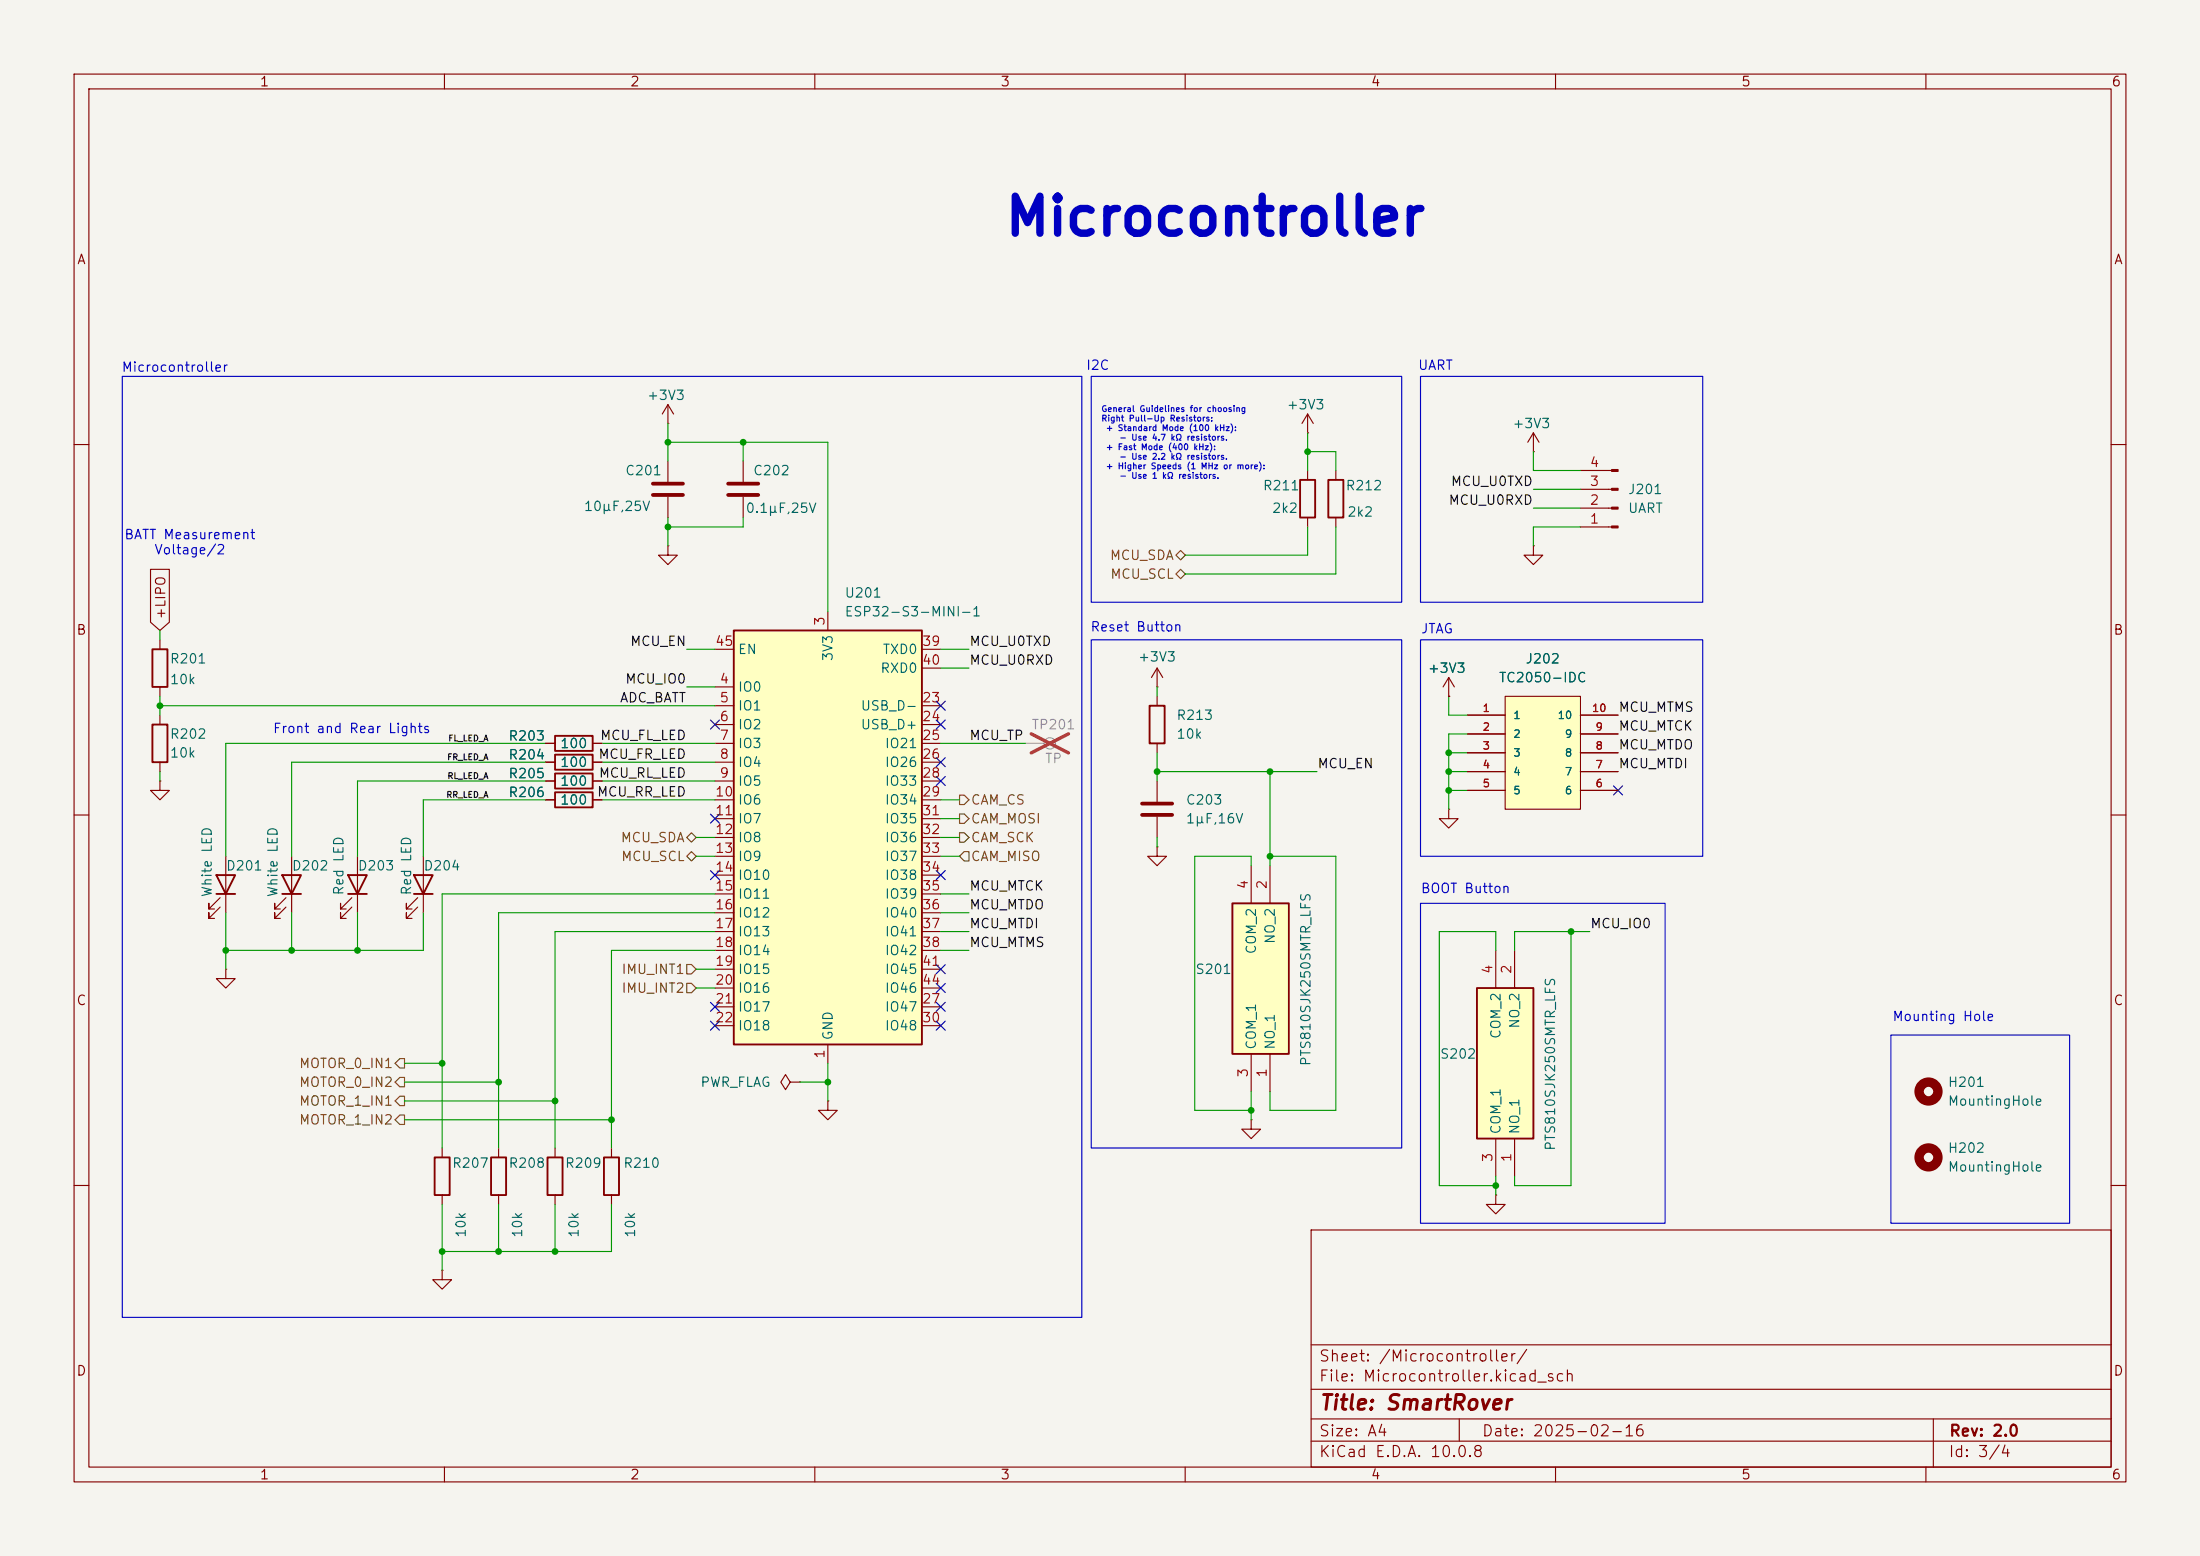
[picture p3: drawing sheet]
<svg xmlns="http://www.w3.org/2000/svg" width="297mm" height="210mm" viewBox="0 0 297 210" stroke-linecap="round" stroke-linejoin="round" font-family="sans-serif">
<path d="M0 0h297v210h-297z" fill="#f5f4ef" stroke="#f5f4ef" stroke-width=".14"/>
<g fill="none" stroke="#840000" stroke-width=".15">
<path d="M10 10h277v190h-277zM12 12h273v186h-273zM60 10v2M110 10v2M160 10v2M210 10v2M260 10v2M90.2 57.2h.1M90.2 54.6v2.6M90.2 54.6l-.8 1.3M90.2 54.6l.7 1.3M176.5 58.4h.1"/>
<path d="M176.5 55.9l-.7 1.3M176.5 55.9l.8 1.3M176.5 55.9v2.5M207 58.4l-.8 1.3M207 58.4l.8 1.3M207 58.4v2.6M10 60h2M90.2 73.7v1.2h1.2l-1.2 1.3-1.3-1.3h1.3M90.2 73.7h.1M90.2 62.2v2.8M90.2 67.1v2.8M100.3 62.2v2.8"/>
<path d="M100.3 67.1v2.8M176.5 63.5v1.3M176.5 69.9v1.2M180.3 63.5v1.3M180.3 69.9v1.2M207 61h.1M207 73.7v1.2h1.3l-1.3 1.3-1.3-1.3h1.3M207 73.7h.1M213.4 71.1h4.2M213.4 68.6h4.2M213.4 66h4.2M213.4 63.5h4.2"/>
<path d="M285 60h2M10 110h2M48.3 115.6v7.6M73.7 105.4h1.2M73.7 102.9h1.2M80 105.4h1.3M80 102.9h1.3M285 110h2M47.5 122.4l-1.5 1.6v-.8v.8h.7M47.5 121.2l-1.5 1.5v-.8v.8h.7M59.7 154.9v1.3M67.3 154.9v1.3"/>
<path d="M74.9 154.9v1.3M82.5 154.9v1.3M10 160h2M59.7 161.3v1.3M67.3 161.3v1.3M74.9 161.3v1.3M82.5 161.3v1.3M177 166h108v32h-108zM285 160h2M60 198v2M110 198v2M160 198v2"/>
<path d="M177 194.5h108M177 191.5h108M177 187.5h108M177 181.5h108M197 191.5v3M210 198v2M260 198v2M261 191.5v6.5"/>
</g>
<path d="M175.5 64.8h2v5.1h-2zM179.3 64.8h2.1v5.1h-2.1zM47 118.1h2.5l-1.2 2.6zM74.9 104.4h5.1v2h-5.1zM74.9 101.9h5.1v2h-5.1zM47 120.7h2.5M58.7 156.2h2v5.1h-2zM66.3 156.2h2v5.1h-2zM73.9 156.2h2v5.1h-2zM81.5 156.2h2.1v5.1h-2.1z" fill="none" stroke="#840000" stroke-width=".25"/>
<circle cx="260.4" cy="147.3" r="1.27" fill="none" stroke="#840000" stroke-width="1.3"/>
<path d="M88.1 65.3h4.1M88.1 66.8h4.1M98.3 65.3h4.1M98.3 66.8h4.1" fill="none" stroke="#840000" stroke-width=".51"/>
<g fill="#840000" stroke="#840000" stroke-width=".15">
<path d="M217.6 71h.8v.2h-.8z"/>
<path d="M217.6 68.5h.8v.2h-.8z"/>
<path d="M217.6 65.9h.8v.3h-.8z"/>
<path d="M217.6 63.4h.8v.2h-.8z"/>
</g>
<path d="M99.1 85.1h25.4v55.9h-25.4z" fill="#ffffc2"/>
<path d="M20.6 87.6h2v5.1h-2zM20.6 97.8h2v5.1h-2zM74.9 99.3h5.1v2h-5.1zM99.1 85.1h25.4v55.9h-25.4zM155.2 95.3h2v5h-2zM29.2 118.1h2.5l-1.2 2.6zM38.1 118.1h2.5l-1.2 2.6zM55.9 118.1h2.5l-1.3 2.6zM74.9 106.9h5.1v2.1h-5.1zM29.2 120.7h2.5M38.1 120.7h2.5M55.9 120.7h2.5" fill="none" stroke="#840000" stroke-width=".25"/>
<g fill="none" stroke="#840000" stroke-width=".15">
<path d="M21.6 86.4v1.2M21.6 92.7v1.3M21.6 96.5v1.3M96.5 92.7h2.6M96.5 95.3h2.6M96.5 97.8h2.6M96.5 87.6h2.6M111.8 82.6v2.5M124.5 95.3h2.5M124.5 97.8h2.5M124.5 87.6h2.5M124.5 90.2h2.5"/>
<path d="M156.2 92.7h.1M156.2 90.2v2.5M156.2 94v1.3M156.2 90.2l-.8 1.2M156.2 90.2l.8 1.2M21.6 105.4v1.3h1.3l-1.3 1.3-1.3-1.3h1.3M21.6 105.4h.1M21.6 102.9v1.2M30.5 115.6v7.6M39.4 115.6v7.6M57.1 115.6v7.6M73.7 100.3h1.2"/>
<path d="M73.7 108h1.2M80 100.3h1.3M80 108h1.3M96.5 100.3h2.6M96.5 102.9h2.6M96.5 105.4h2.6M96.5 108h2.6M96.5 110.5h2.6M96.5 113h2.6M96.5 115.6h2.6M96.5 118.1h2.6M124.5 100.3h2.5"/>
<path d="M124.5 102.9h2.5M124.5 105.4h2.5M124.5 108h2.5M124.5 110.5h2.5M124.5 113h2.5M124.5 115.6h2.5M124.5 118.1h2.5M156.2 114.3v1.3h1.3l-1.3 1.2-1.3-1.2h1.3M156.2 114.3h.1M156.2 100.3v1.3M156.2 105.4v2.8M156.2 110.2v2.8"/>
<path d="M29.7 122.4l-1.5 1.6v-.8v.8h.8M29.7 121.2l-1.5 1.5v-.8v.8h.8M30.5 130.8v1.3h1.2l-1.2 1.3-1.3-1.3h1.3M30.5 130.8h.1M38.6 122.4l-1.5 1.6v-.8v.8h.7M38.6 121.2l-1.5 1.5v-.8v.8h.7M56.4 122.4l-1.5 1.6v-.8v.8h.7M56.4 121.2l-1.5 1.5v-.8v.8h.7M96.5 120.7h2.6M96.5 123.2h2.6M96.5 125.7h2.6M96.5 128.3h2.6"/>
<path d="M96.5 130.8h2.6M96.5 133.4h2.6M96.5 135.9h2.6M96.5 138.4h2.6M124.5 120.7h2.5M124.5 123.2h2.5M124.5 125.7h2.5M124.5 128.3h2.5M124.5 130.8h2.5M124.5 133.4h2.5M124.5 135.9h2.5M124.5 138.4h2.5"/>
<path d="M106.7 146.1l-.7-1.1-.6 1.1 .6 1 .7-1h1.2M107.9 146.1h.1M111.8 148.6v1.3h1.2l-1.2 1.2-1.3-1.2h1.3M111.8 148.6h.1M111.8 141v2.5M168.9 151.1v1.3h1.3l-1.3 1.3-1.3-1.3h1.3M168.9 151.1h.1M59.7 171.5v1.2h1.3l-1.3 1.3-1.3-1.3h1.3M59.7 171.5h.1M201.9 161.3v1.3h1.3l-1.3 1.2-1.2-1.2h1.2M201.9 161.3h.1"/>
</g>
<g fill="none" stroke="#9c9b98" stroke-width=".15">
<path d="M138.4 100.3h2.6"/>
<circle cx="141.7" cy="100.3" r=".76"/>
</g>
<path d="M139.2 99l5 2.6M144.2 99l-5 2.6" fill="none" stroke="#e12e31" stroke-width=".46"/>
<path d="M154.2 108.5h4M154.2 110h4" fill="none" stroke="#840000" stroke-width=".51"/>
<path d="M166.4 121.9h7.6v20.3h-7.6z" fill="#ffffc2"/>
<path d="M166.4 121.9h7.6v20.3h-7.6z" fill="none" stroke="#840000" stroke-width=".25"/>
<path d="M168.9 116.8v5.1M171.4 116.8v5.1M168.9 142.2v5.1M171.4 142.2v5.1" fill="none" stroke="#840000" stroke-width=".15"/>
<path d="M199.4 133.4h7.6v20.3h-7.6z" fill="#ffffc2"/>
<path d="M199.4 133.4h7.6v20.3h-7.6z" fill="none" stroke="#840000" stroke-width=".25"/>
<path d="M195.6 94h.1M195.6 91.4l-.8 1.3M195.6 91.4l.7 1.3M195.6 91.4v2.6M195.6 109.2v1.3h1.2l-1.2 1.3-1.3-1.3h1.3M195.6 109.2h.1M201.9 128.3v5.1M204.5 128.3v5.1M201.9 153.7v5.1M204.5 153.7v5.1" fill="none" stroke="#840000" stroke-width=".15"/>
<path d="M203.2 94h10.2v15.2h-10.2z" fill="#ffffc2"/>
<g fill="none" stroke="#840000" stroke-width=".15">
<path d="M20.3 76.8h2.6v7.2l-1.3 1.1-1.3-1.1zM195.6 94h.1M198.1 96.5h5.1M198.1 99.1h5.1M203.2 94h10.2v15.2h-10.2zM213.4 96.5h5M213.4 99.1h5M73.7 102.9h1.2M73.7 100.3h1.2M73.7 105.4h1.2M73.7 108h1.2M80 102.9h1.3"/>
<path d="M80 100.3h1.3M80 105.4h1.3M80 108h1.3M198.1 101.6h5.1M198.1 104.1h5.1M198.1 106.7h5.1M213.4 101.6h5M213.4 104.1h5M213.4 106.7h5"/>
</g>
<circle cx="260.4" cy="156.2" r="1.27" fill="none" stroke="#840000" stroke-width="1.3"/>
<g fill="none" stroke="#725600" stroke-width=".15">
<path d="M158.7 77.5l.7-.7 .6 .7-.6 .6zM159.4 74.3l.6 .6-.6 .7-.7-.7zM92.7 115.6l.6-.7 .7 .7-.7 .6zM92.7 113l.6-.6 .7 .6-.7 .7zM129.5 107.3h.7l.6 .7-.6 .6h-.7zM129.5 112.4h.7l.6 .6-.6 .7h-.7zM129.5 109.9h.7l.6 .6-.6 .6h-.7zM130.2 114.9h.6v1.3h-.6l-.7-.6zM92.7 130.2h.6l.7 .6-.7 .6h-.6zM92.7 132.7h.6l.7 .7-.7 .6h-.6zM54 150.5h.6v1.3h-.6l-.7-.7zM54 145.4h.6v1.3h-.6l-.7-.6z"/>
<path d="M54 148h.6v1.2h-.6l-.7-.6zM54 142.9h.6v1.2h-.6l-.7-.6z"/>
</g>
<g fill="none" stroke="#009600" stroke-width=".15">
<path d="M90.2 59.7h21.6v22.9M90.2 57.2v5M100.3 59.7v2.5M176.5 58.4v5.1M90.2 69.9v3.8M100.3 69.9v1.2h-10.1M176.5 61h3.8v2.5M176.5 71.1v3.8h-16.5M180.3 71.1v6.4h-20.3M207 61v2.5h6.4M207 68.6h6.4M207 66h6.4"/>
<path d="M213.4 71.1h-6.4v2.6M21.6 95.3h74.9M21.6 85.1v1.3M21.6 94v2.5M92.7 87.6h3.8M92.7 92.7h3.8M127 87.6h3.8M127 90.2h3.8M156.2 92.7v1.3M195.6 94v2.5h2.5M198.1 99.1h-2.5v10.1M21.6 104.1v1.3"/>
<path d="M73.7 108h-16.6v7.6M73.7 102.9h-34.3v12.7M73.7 100.3h-43.2v15.3M73.7 105.4h-25.4v10.2M81.3 108h15.2M81.3 102.9h15.2M81.3 100.3h15.2M81.3 105.4h15.2M94 115.6h2.5M94 113h2.5M127 108h2.5M127 100.3h11.4"/>
<path d="M127 115.6h2.5M127 110.5h2.5M127 113h2.5M156.2 101.6v3.8M156.2 113v1.3M156.2 104.1h21.6M168.9 116.8v-1.2h-7.6v34.3h7.6M171.4 115.6h8.9v34.3h-8.9v-2.6M171.4 104.1v12.7M195.6 104.1h2.5M195.6 106.7h2.5M195.6 101.6h2.5"/>
<path d="M30.5 123.2v7.6M39.4 123.2v5.1M48.3 123.2v5.1M57.1 123.2v5.1h-26.6M94 130.8h2.5M94 133.4h2.5M96.5 128.3h-14v26.6M96.5 125.7h-21.6v29.2M96.5 120.7h-36.8v34.2M96.5 123.2h-29.2v31.7M127 125.7h3.8M127 120.7h3.8"/>
<path d="M127 128.3h3.8M127 123.2h3.8M201.9 128.3v-2.6h-7.6v34.3h7.6M212.1 125.7v34.3h-7.6v-1.2M214.6 125.7h-10.1v2.6M54.6 148.6h20.3M54.6 146.1h12.7M54.6 151.1h27.9M54.6 143.5h5.1M107.9 146.1h3.9M111.8 143.5v5.1M168.9 147.3v3.8"/>
<path d="M201.9 158.8v2.5M59.7 162.6v8.9M67.3 162.6v6.3M74.9 162.6v6.3M82.5 162.6v6.3h-22.8"/>
</g>
<g fill="none" stroke="#000084" stroke-width=".15">
<path d="M95.9 97.2l1.2 1.2M97.1 97.2l-1.2 1.2M126.4 97.2l1.2 1.2M126.4 94.6l1.2 1.3M127.6 97.2l-1.2 1.2M127.6 94.6l-1.2 1.3M95.9 117.5l1.2 1.2M95.9 109.9l1.2 1.2M97.1 117.5l-1.2 1.2M97.1 109.9l-1.2 1.2M126.4 117.5l1.2 1.2M126.4 104.8l1.2 1.2"/>
<path d="M126.4 102.3l1.2 1.2M127.6 117.5l-1.2 1.2M127.6 104.8l-1.2 1.2M127.6 102.3l-1.2 1.2M217.8 106.1l1.2 1.2M219 106.1l-1.2 1.2M95.9 135.3l1.2 1.2M95.9 137.8l1.2 1.2M97.1 135.3l-1.2 1.2M97.1 137.8l-1.2 1.2M126.4 130.2l1.2 1.2M126.4 135.3l1.2 1.2"/>
<path d="M126.4 137.8l1.2 1.2M126.4 132.7l1.2 1.3M127.6 130.2l-1.2 1.2M127.6 135.3l-1.2 1.2M127.6 137.8l-1.2 1.2M127.6 132.7l-1.2 1.3"/>
</g>
<path d="M16.5 50.8h129.5v127h-129.5zM147.3 50.8h41.9v30.5h-41.9zM191.8 50.8h38.1v30.5h-38.1zM147.3 86.4h41.9v68.5h-41.9zM191.8 86.4h38.1v29.2h-38.1zM191.8 121.9h33v43.2h-33zM255.3 139.7h24.1v25.4h-24.1z" fill="none" stroke="#0000c2" stroke-width=".15"/>
<g fill="#009600">
<circle cx="100.3" cy="59.7" r=".46"/>
<circle cx="21.6" cy="95.3" r=".46"/>
<circle cx="30.5" cy="128.3" r=".46"/>
<circle cx="67.3" cy="146.1" r=".46"/>
<circle cx="74.9" cy="168.9" r=".46"/>
<circle cx="59.7" cy="168.9" r=".46"/>
<circle cx="67.3" cy="168.9" r=".46"/>
<circle cx="74.9" cy="148.6" r=".46"/>
<circle cx="48.3" cy="128.3" r=".46"/>
<circle cx="59.7" cy="143.5" r=".46"/>
<circle cx="39.4" cy="128.3" r=".46"/>
<circle cx="90.2" cy="59.7" r=".46"/>
<circle cx="90.2" cy="71.1" r=".46"/>
<circle cx="171.4" cy="104.1" r=".46"/>
<circle cx="156.2" cy="104.1" r=".46"/>
<circle cx="171.4" cy="115.6" r=".46"/>
<circle cx="168.9" cy="149.9" r=".46"/>
<circle cx="195.6" cy="106.7" r=".46"/>
<circle cx="195.6" cy="104.1" r=".46"/>
<circle cx="201.9" cy="160" r=".46"/>
<circle cx="212.1" cy="125.7" r=".46"/>
<circle cx="195.6" cy="101.6" r=".46"/>
<circle cx="176.5" cy="61" r=".46"/>
<circle cx="111.8" cy="146.1" r=".46"/>
<circle cx="82.5" cy="151.1" r=".46"/>
</g>
<text font-size="5" fill="#0000c2" x="135.4" y="33">Microcontroller</text>
<text font-size="2" fill="#840000" x="178" y="190.8">Title: SmartRover</text>
<g font-size="1.5" fill="#840000">
<text x="178" y="184.1">Sheet: /Microcontroller/</text>
<text x="178" y="186.8">File: Microcontroller.kicad_sch</text>
<text x="178" y="197">KiCad E.D.A. 10.0.8</text>
<text x="178" y="194.2">Size: A4</text>
<text x="200" y="194.2">Date: 2025-02-16</text>
<text x="263" y="197">Id: 3/4</text>
<text x="263" y="194.2">Rev: 2.0</text>
</g>
<g font-size="1.3" fill="#840000">
<text x="35" y="12">1</text>
<text x="85" y="12">2</text>
<text x="135" y="12">3</text>
<text x="185" y="12">4</text>
<text x="235" y="12">5</text>
<text x="285" y="12">6</text>
<text x="10.3" y="36">A</text>
<text x="285.3" y="36">A</text>
<text x="22.6" y="83.7" transform="rotate(-90 22.6 83.7)">+LIPO</text>
<text x="10.2" y="86">B</text>
<text x="285.2" y="86">B</text>
<text x="10.2" y="136">C</text>
<text x="285.2" y="136">C</text>
<text x="10.2" y="186">D</text>
<text x="285.2" y="186">D</text>
<text x="35" y="200">1</text>
<text x="85" y="200">2</text>
<text x="135" y="200">3</text>
<text x="185" y="200">4</text>
<text x="235" y="200">5</text>
<text x="285" y="200">6</text>
</g>
<g font-size="1.3" fill="#0000c2">
<text x="16.3" y="50.5">Microcontroller</text>
<text x="146.5" y="50.2">I2C</text>
<text x="191.3" y="50.2">UART</text>
<text x="16.7" y="73.1">BATT Measurement</text>
<text x="20.7" y="75.1">Voltage/2</text>
<text x="147.1" y="85.5">Reset Button</text>
<text x="191.7" y="85.8">JTAG</text>
<text x="36.8" y="99.3">Front and Rear Lights</text>
<text x="191.7" y="120.9">BOOT Button</text>
<text x="255.4" y="138.1">Mounting Hole</text>
</g>
<g font-size="1.3" fill="#006464">
<text x="87.2" y="54.3">+3V3</text>
<text x="173.6" y="55.6">+3V3</text>
<text x="204.1" y="58.1">+3V3</text>
<text x="84.3" y="64.5">C201</text>
<text x="101.6" y="64.5">C202</text>
<text x="78.7" y="69.3">10µF,25V</text>
<text x="100.6" y="69.5">0.1µF,25V</text>
<text x="170.4" y="66.5">R211</text>
<text x="171.6" y="69.5">2k2</text>
<text x="181.6" y="66.5">R212</text>
<text x="181.8" y="70.1">2k2</text>
<text x="219.7" y="67">J201</text>
<text x="219.7" y="69.5">UART</text>
<text x="113.9" y="81">U201</text>
<text x="113.9" y="83.5">ESP32-S3-MINI-1</text>
<text x="22.8" y="89.9">R201</text>
<text x="99.5" y="88.6">EN</text>
<text x="112.7" y="89.3" transform="rotate(-90 112.7 89.3)">3V3</text>
<text x="119.1" y="88.6">TXD0</text>
<text x="153.5" y="89.6">+3V3</text>
<text x="205.9" y="89.9">J202</text>
<text x="22.8" y="92.7">10k</text>
<text x="99.5" y="93.7">IO0</text>
<text x="118.8" y="91.1">RXD0</text>
<text x="192.7" y="91.1">+3V3</text>
<text x="202.3" y="92.4">TC2050-IDC</text>
<text x="22.8" y="100">R202</text>
<text x="68.5" y="100.3">R203</text>
<text x="75.5" y="101.3">100</text>
<text x="99.5" y="96.2">IO1</text>
<text x="99.5" y="98.8">IO2</text>
<text x="99.5" y="101.3">IO3</text>
<text x="116.1" y="96.2">USB_D-</text>
<text x="116.1" y="98.8">USB_D+</text>
<text x="119.4" y="101.3">IO21</text>
<text x="158.7" y="97.5">R213</text>
<text x="158.7" y="100">10k</text>
<text x="22.8" y="102.6">10k</text>
<text x="68.5" y="105.4">R205</text>
<text x="68.5" y="102.8">R204</text>
<text x="68.5" y="107.9">R206</text>
<text x="75.5" y="106.4">100</text>
<text x="75.5" y="103.8">100</text>
<text x="99.5" y="103.8">IO4</text>
<text x="99.5" y="106.4">IO5</text>
<text x="119.4" y="103.8">IO26</text>
<text x="119.4" y="106.4">IO33</text>
<text x="75.5" y="108.9">100</text>
<text x="99.5" y="108.9">IO6</text>
<text x="99.5" y="111.5">IO7</text>
<text x="99.5" y="114">IO8</text>
<text x="119.4" y="108.9">IO34</text>
<text x="119.4" y="111.5">IO35</text>
<text x="119.4" y="114">IO36</text>
<text x="160" y="108.9">C203</text>
<text x="160" y="111.5">1µF,16V</text>
<text x="30.4" y="117.8">D201</text>
<text x="39.3" y="117.8">D202</text>
<text x="48.2" y="117.8">D203</text>
<text x="57.1" y="117.8">D204</text>
<text x="99.5" y="116.5">IO9</text>
<text x="99.5" y="119.1">IO10</text>
<text x="119.4" y="116.5">IO37</text>
<text x="119.4" y="119.1">IO38</text>
<text x="28.9" y="121.2" transform="rotate(-90 28.9 121.2)">White LED</text>
<text x="37.8" y="121.2" transform="rotate(-90 37.8 121.2)">White LED</text>
<text x="46.7" y="120.9" transform="rotate(-90 46.7 120.9)">Red LED</text>
<text x="55.8" y="120.9" transform="rotate(-90 55.8 120.9)">Red LED</text>
<text x="99.5" y="121.6">IO11</text>
<text x="99.5" y="124.2">IO12</text>
<text x="119.4" y="121.6">IO39</text>
<text x="119.4" y="124.2">IO40</text>
<text x="99.5" y="126.7">IO13</text>
<text x="99.5" y="129.2">IO14</text>
<text x="99.5" y="131.8">IO15</text>
<text x="119.4" y="126.7">IO41</text>
<text x="119.4" y="129.2">IO42</text>
<text x="119.4" y="131.8">IO45</text>
<text x="161.3" y="131.8">S201</text>
<text x="169.9" y="128.9" transform="rotate(-90 169.9 128.9)">COM_2</text>
<text x="172.4" y="127.5" transform="rotate(-90 172.4 127.5)">NO_2</text>
<text x="99.5" y="134.3">IO16</text>
<text x="99.5" y="136.9">IO17</text>
<text x="119.4" y="136.9">IO47</text>
<text x="119.4" y="134.3">IO46</text>
<text x="99.5" y="139.4">IO18</text>
<text x="112.7" y="140.5" transform="rotate(-90 112.7 140.5)">GND</text>
<text x="119.4" y="139.4">IO48</text>
<text x="169.9" y="141.8" transform="rotate(-90 169.9 141.8)">COM_1</text>
<text x="172.4" y="141.8" transform="rotate(-90 172.4 141.8)">NO_1</text>
<text x="177.2" y="144" transform="rotate(-90 177.2 144)">PTS810SJK250SMTR_LFS</text>
<text x="194.3" y="143.2">S202</text>
<text x="202.9" y="140.3" transform="rotate(-90 202.9 140.3)">COM_2</text>
<text x="205.4" y="138.9" transform="rotate(-90 205.4 138.9)">NO_2</text>
<text x="94.5" y="147">PWR_FLAG</text>
<text x="262.9" y="147">H201</text>
<text x="262.9" y="149.6">MountingHole</text>
<text x="202.9" y="153.2" transform="rotate(-90 202.9 153.2)">COM_1</text>
<text x="205.4" y="153.2" transform="rotate(-90 205.4 153.2)">NO_1</text>
<text x="210.3" y="155.4" transform="rotate(-90 210.3 155.4)">PTS810SJK250SMTR_LFS</text>
<text x="262.9" y="155.9">H202</text>
<text x="60.9" y="157.9">R207</text>
<text x="68.6" y="157.9">R208</text>
<text x="76.2" y="157.9">R209</text>
<text x="84.1" y="157.9">R210</text>
<text x="262.9" y="158.4">MountingHole</text>
<text x="63.2" y="167.1" transform="rotate(-90 63.2 167.1)">10k</text>
<text x="70.8" y="167.1" transform="rotate(-90 70.8 167.1)">10k</text>
<text x="78.4" y="167.1" transform="rotate(-90 78.4 167.1)">10k</text>
<text x="86.1" y="167.1" transform="rotate(-90 86.1 167.1)">10k</text>
</g>
<g font-size="1.3" fill="#0f0f0f">
<text x="195.8" y="65.9">MCU_U0TXD</text>
<text x="195.5" y="68.5">MCU_U0RXD</text>
<text x="85" y="87.5">MCU_EN</text>
<text x="130.8" y="87.5">MCU_U0TXD</text>
<text x="83.6" y="95.1">ADC_BATT</text>
<text x="84.3" y="92.6">MCU_IO0</text>
<text x="130.8" y="90">MCU_U0RXD</text>
<text x="80.9" y="100.2">MCU_FL_LED</text>
<text x="130.8" y="100.2">MCU_TP</text>
<text x="218.4" y="96.4">MCU_MTMS</text>
<text x="218.4" y="101.5">MCU_MTDO</text>
<text x="218.4" y="98.9">MCU_MTCK</text>
<text x="80.5" y="107.8">MCU_RR_LED</text>
<text x="80.7" y="102.7">MCU_FR_LED</text>
<text x="80.8" y="105.3">MCU_RL_LED</text>
<text x="177.8" y="104">MCU_EN</text>
<text x="218.4" y="104">MCU_MTDI</text>
<text x="130.8" y="125.6">MCU_MTDI</text>
<text x="130.8" y="120.5">MCU_MTCK</text>
<text x="130.8" y="123.1">MCU_MTDO</text>
<text x="214.6" y="125.6">MCU_IO0</text>
<text x="130.8" y="128.1">MCU_MTMS</text>
</g>
<g font-size="1.3" fill="#a90000">
<text x="214.5" y="65.9">3</text>
<text x="214.5" y="63.4">4</text>
<text x="214.5" y="71">1</text>
<text x="214.5" y="68.4">2</text>
<text x="96.5" y="87.5">45</text>
<text x="111.6" y="84.6" transform="rotate(-90 111.6 84.6)">3</text>
<text x="124.4" y="87.5">39</text>
<text x="97.1" y="92.6">4</text>
<text x="97.1" y="95.1">5</text>
<text x="124.4" y="95.1">23</text>
<text x="124.4" y="90">40</text>
<text x="97.1" y="97.7">6</text>
<text x="97.1" y="100.2">7</text>
<text x="124.4" y="97.7">24</text>
<text x="124.4" y="100.2">25</text>
<text x="96.5" y="107.8">10</text>
<text x="97.1" y="102.7">8</text>
<text x="97.1" y="105.3">9</text>
<text x="124.4" y="102.7">26</text>
<text x="124.4" y="105.3">28</text>
<text x="124.4" y="107.8">29</text>
<text x="96.5" y="110.4">11</text>
<text x="96.5" y="112.9">12</text>
<text x="124.4" y="110.4">31</text>
<text x="124.4" y="112.9">32</text>
<text x="96.5" y="115.4">13</text>
<text x="96.5" y="118">14</text>
<text x="124.4" y="115.4">33</text>
<text x="124.4" y="118">34</text>
<text x="96.5" y="120.5">15</text>
<text x="96.5" y="123.1">16</text>
<text x="96.5" y="125.6">17</text>
<text x="124.4" y="120.5">35</text>
<text x="124.4" y="123.1">36</text>
<text x="124.4" y="125.6">37</text>
<text x="168.8" y="120.1" transform="rotate(-90 168.8 120.1)">4</text>
<text x="171.3" y="120.1" transform="rotate(-90 171.3 120.1)">2</text>
<text x="96.5" y="128.1">18</text>
<text x="96.5" y="130.7">19</text>
<text x="124.4" y="128.1">38</text>
<text x="124.4" y="130.7">41</text>
<text x="201.8" y="131.5" transform="rotate(-90 201.8 131.5)">4</text>
<text x="204.3" y="131.5" transform="rotate(-90 204.3 131.5)">2</text>
<text x="96.5" y="133.2">20</text>
<text x="96.5" y="135.8">21</text>
<text x="124.4" y="135.8">27</text>
<text x="124.4" y="133.2">44</text>
<text x="96.5" y="138.3">22</text>
<text x="111.6" y="143" transform="rotate(-90 111.6 143)">1</text>
<text x="124.4" y="138.3">30</text>
<text x="168.8" y="145.5" transform="rotate(-90 168.8 145.5)">3</text>
<text x="171.3" y="145.5" transform="rotate(-90 171.3 145.5)">1</text>
<text x="201.8" y="156.9" transform="rotate(-90 201.8 156.9)">3</text>
<text x="204.3" y="156.9" transform="rotate(-90 204.3 156.9)">1</text>
</g>
<g font-size="1.3" fill="#725600">
<text x="149.7" y="75.9">MCU_SDA</text>
<text x="149.8" y="78.4">MCU_SCL</text>
<text x="83.7" y="114">MCU_SDA</text>
<text x="131" y="108.9">CAM_CS</text>
<text x="131" y="114">CAM_SCK</text>
<text x="131" y="111.5">CAM_MOSI</text>
<text x="83.8" y="116.5">MCU_SCL</text>
<text x="131" y="116.5">CAM_MISO</text>
<text x="83.8" y="131.8">IMU_INT1</text>
<text x="83.8" y="134.3">IMU_INT2</text>
<text x="40.3" y="147">MOTOR_0_IN2</text>
<text x="40.3" y="149.6">MOTOR_1_IN1</text>
<text x="40.3" y="144.5">MOTOR_0_IN1</text>
<text x="40.3" y="152.1">MOTOR_1_IN2</text>
</g>
<g font-size="1.3" fill="#939391">
<text x="139.2" y="98.8">TP201</text>
<text x="141" y="103.3">TP</text>
</g>
<g font-size="1" fill="#a90000">
<text x="200.1" y="96.3">1</text>
<text x="200.1" y="98.9">2</text>
<text x="200.1" y="101.4">3</text>
<text x="214.8" y="96.3">10</text>
<text x="215.3" y="101.4">8</text>
<text x="215.3" y="98.9">9</text>
<text x="200.1" y="104">4</text>
<text x="200.1" y="106.5">5</text>
<text x="215.3" y="106.5">6</text>
<text x="215.3" y="104">7</text>
</g>
<g font-size="1" fill="#006464">
<text x="204.2" y="97.3">1</text>
<text x="204.2" y="99.8">2</text>
<text x="210.2" y="97.3">10</text>
<text x="211.2" y="99.8">9</text>
<text x="204.2" y="102.4">3</text>
<text x="204.2" y="104.9">4</text>
<text x="204.2" y="107.4">5</text>
<text x="211.2" y="107.4">6</text>
<text x="211.2" y="104.9">7</text>
<text x="211.2" y="102.4">8</text>
</g>
<g font-size=".8" fill="#0000c2">
<text x="148.6" y="55.8">General Guidelines for choosing</text>
<text x="148.6" y="57.1">Right Pull-Up Resistors:</text>
<text x="149.2" y="58.4">+ Standard Mode (100 kHz):</text>
<text x="151" y="59.7">- Use 4.7 kΩ resistors.</text>
<text x="149.2" y="60.9">+ Fast Mode (400 kHz):</text>
<text x="149.2" y="63.5">+ Higher Speeds (1 MHz or more):</text>
<text x="151" y="62.2">- Use 2.2 kΩ resistors.</text>
<text x="151" y="64.8">- Use 1 kΩ resistors.</text>
</g>
<g font-size=".8" fill="#0f0f0f">
<text x="60.5" y="100.2">FL_LED_A</text>
<text x="60.2" y="107.9">RR_LED_A</text>
<text x="60.3" y="102.8">FR_LED_A</text>
<text x="60.3" y="105.3">RL_LED_A</text>
</g>
</svg>
